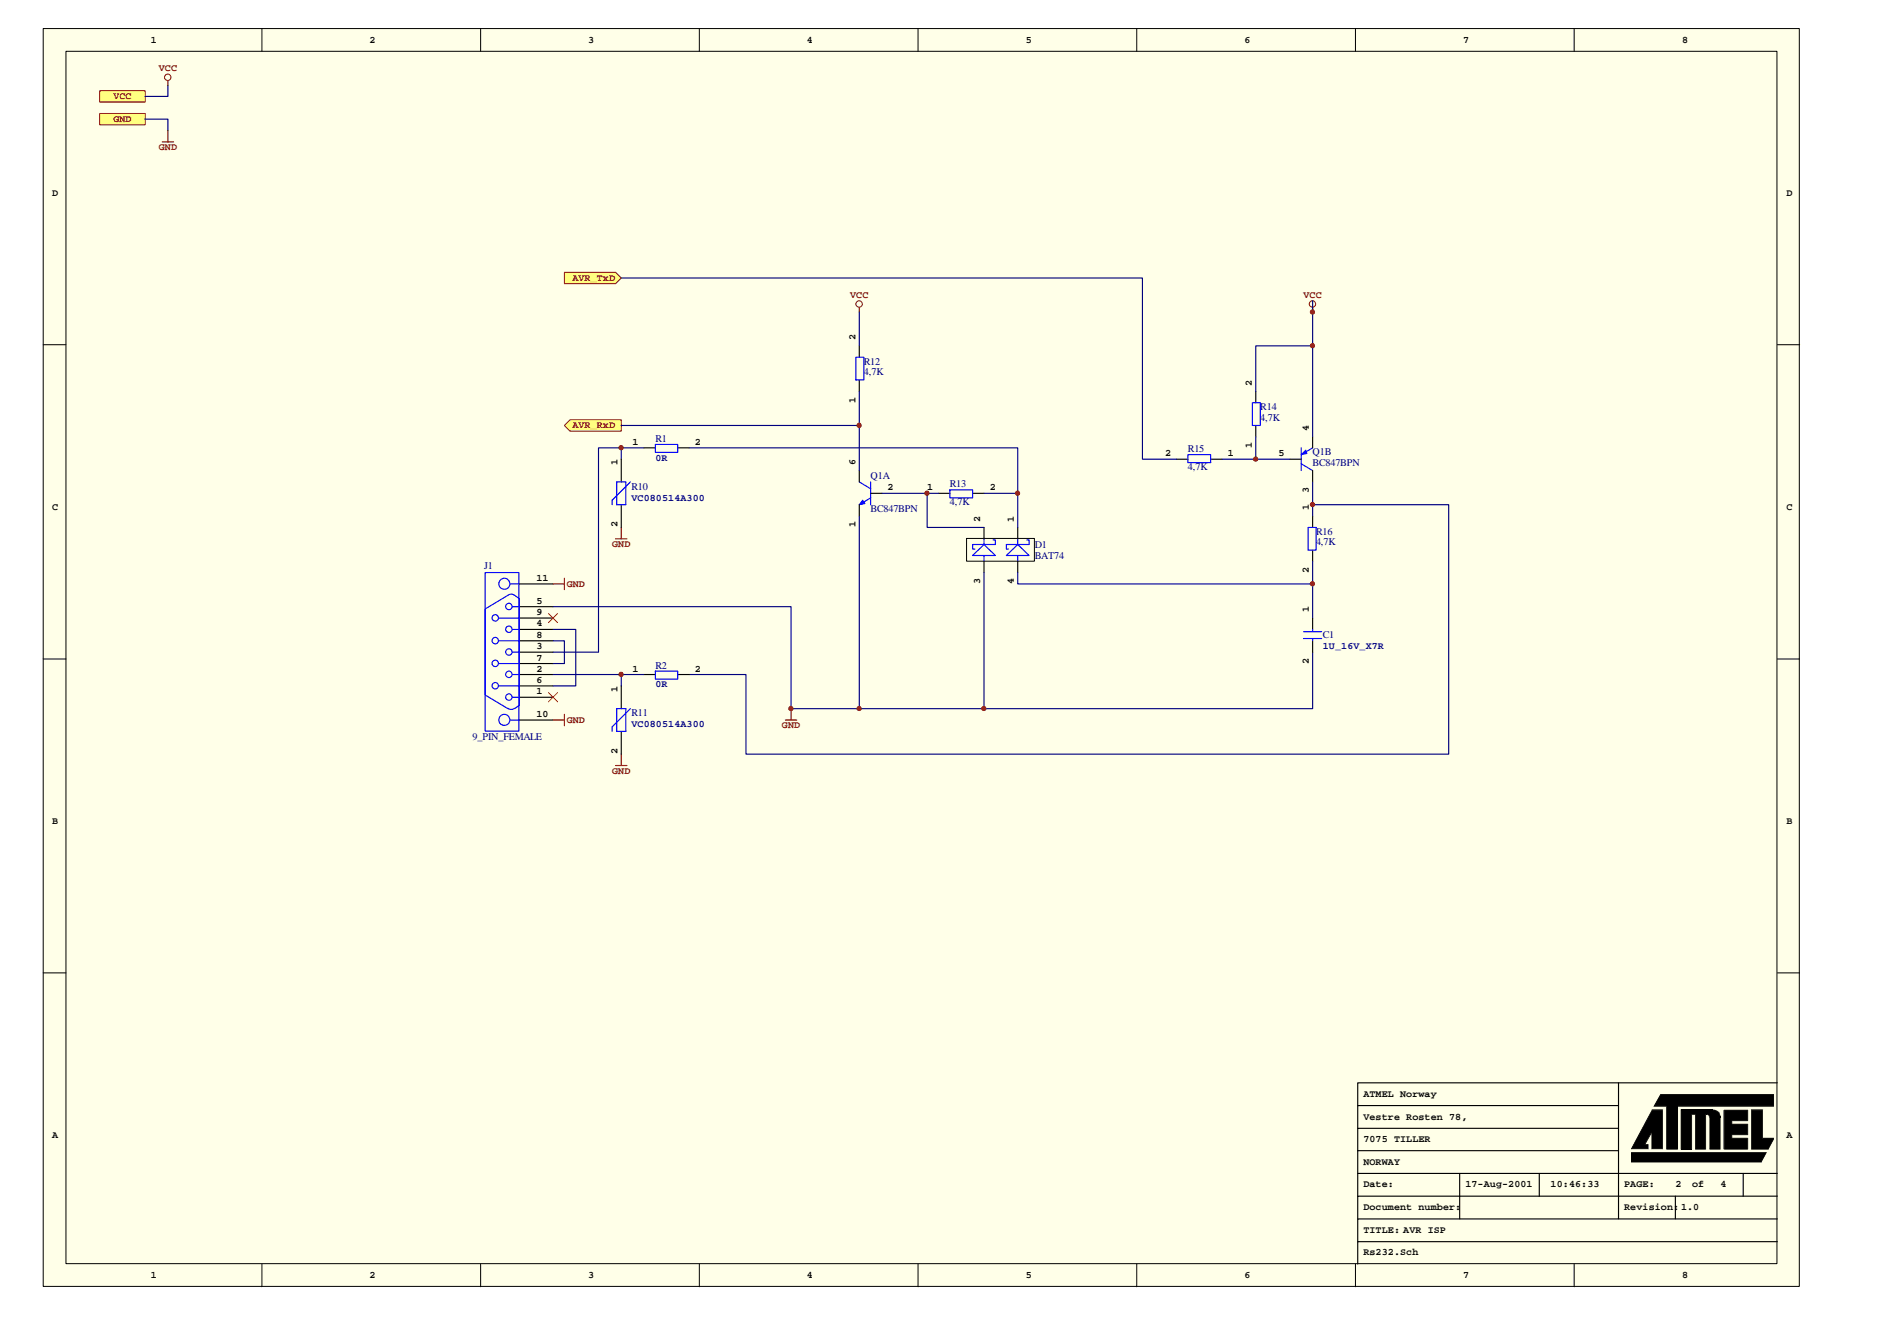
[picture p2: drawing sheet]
<svg xmlns="http://www.w3.org/2000/svg" width="420mm" height="297mm" viewBox="0 0 420 297" stroke-linecap="round" stroke-linejoin="round" font-family="sans-serif">
<path d="M9.7 6.4h392.2v280.9h-392.2z" fill="#ffffe8"/>
<g fill="none" stroke="#000" stroke-width=".22">
<path d="M9.7 6.4h392.2v280.9h-392.2zM14.7 11.5h382.2v270.7h-382.2zM58.5 6.4v5.1M107.4 6.4v5.1M156.2 6.4v5.1M205.1 6.4v5.1M253.9 6.4v5.1M302.8 6.4v5.1M351.6 6.4v5.1M9.7 77h5M397 77h5M215.9 120.3h15.2v5h-15.2z"/>
<path d="M9.7 147.2h5M397 147.2h5M9.7 217.3h5M397 217.3h5M375.5 256.7h2.4M58.5 282.3v5.1M107.4 282.3v5.1M156.2 282.3v5.1M205.1 282.3v5.1M253.9 282.3v5.1M302.8 282.3v5.1M351.6 282.3v5.1"/>
</g>
<g fill="none" stroke="#000" stroke-width=".25">
<path d="M191.9 77.2v2.6M191.9 84.9v2.5M280.5 87.4v2.5M280.5 95v2.6M293.2 97.6v2.4M191.9 105.1v2.5M191.9 112.7v2.6M194.5 110.2h2.5M209.6 110.2h2.6M217.3 110.2h2.5M219.8 117.8v2.5M227.3 117.8v2.5"/>
<path d="M262.8 102.6h2.5M270.4 102.6h2.6M288.1 102.6h2.6M293.2 105.1v2.5M293.2 115.3v2.5M116 138h7.5M116 135.5h7.5M116 130.4h7.5M219.8 125.3v2.6M227.3 125.3v2.6M293.2 122.9v2.4M116 155.7h7.5"/>
<path d="M116 153.2h7.5M116 150.7h7.5M116 148.2h7.5M116 145.7h7.5M116 143.1h7.5M116 140.6h7.5M116 160.8h7.5M303.3 257v5.1M303.3 257h58.2M361.5 252h-58.2v5M361.5 246.9h-58.2v5.1M361.5 241.8h-58.2v5.1"/>
<path d="M375.5 247.9h6.9M397 241.8h-35.5v30.4M326.1 262.1v10.1M343.8 262.1v5.1M374.2 267.2v5M389.4 262.1v5.1M397 277.3h-93.7v5M397 272.2h-93.7v5.1M397 262.1h-93.7v5.1M397 267.2h-93.7v5"/>
</g>
<g fill="#000">
<path d="M364.3 257.4h30.2l-1.1 2.1h-29.1z" fill-rule="evenodd"/>
<path d="M369.1 247.9h2.2v8.7h-2.3v-3.8l-1.6 2.8h.7v1h-3.7z" fill-rule="evenodd"/>
<path d="M371 244.4h25.2v2.6h-21.5v9.7h-2.4v-9.7h-2.8z" fill-rule="evenodd"/>
<path d="M375.5 247.9h7.6l.9 .6 .2 .7v7.5h-2.3v-7.1a.76 .76 0 0 0-.9-.7v7.8h-2.3v-7.8h-.8v7.8h-2.4z" fill-rule="evenodd"/>
<path d="M385 247.9h.2l-.1 8.8h-.1z" fill-rule="evenodd"/>
<path d="M385 247.9l5.4-.1v.2z" fill-rule="evenodd"/>
<path d="M386.8 254.1h3.6v.2h-3.6z" fill-rule="evenodd"/>
<path d="M386.8 251h3.6v.1h-3.6z" fill-rule="evenodd"/>
<path d="M386.8 253.4h.1v.8h-.1z" fill-rule="evenodd"/>
<path d="M386.8 250.3h.1v.8h-.1z" fill-rule="evenodd"/>
<path d="M385.1 256.6l5.4 .1h-5.4z" fill-rule="evenodd"/>
<path d="M386.8 253.4h3.7l-3.7 .1z" fill-rule="evenodd"/>
<path d="M386.8 250.2l3.7 .1-3.7 .1z" fill-rule="evenodd"/>
<path d="M385.1 247.9h5.3v2.4h-3.6v.8h3.6v2.3h-3.6v.8h3.6v2.5h-5.3z" fill-rule="evenodd"/>
<path d="M390.4 254.1l.1 2.6h-.2z" fill-rule="evenodd"/>
<path d="M390.4 251l.1 2.4h-.2z" fill-rule="evenodd"/>
<path d="M390.4 247.8l.1 2.5h-.2z" fill-rule="evenodd"/>
<path d="M391.2 247.9h2.5v6.4h2.5l-1.2 2.4h-3.8z" fill-rule="evenodd"/>
</g>
<g fill="#000">
<path d="M364.3 257.4h.1l-.1 2.2zM369 247.8l.1 .1-4.6 8.8-.1-.2-.1 .2h.1l-.1-.1zM364.3 257.3h30.2v.2h-30.2zM367.4 255.6h.7v.1h-.8h.2zM364.4 256.5h3.7l-.1 .1 .2 .1h-3.8zM368 255.6l.1 .1 .1-.1v1h-.2zM368.9 252.8h.2l-.1 3.9zM369.1 252.4v.4h-.2h.2l-1.6 2.9-.2-.1 1.6-2.8h.2h-.2zM369 247.8h2.3v.2h-2.2zM369.5 246.9h2.8v.3h-2.8l-.1-.2 .1 .2h-.2l.1-.2 .2 .1zM370.9 244.3l.2 .2-1.5 2.6-.2-.1zM369 256.5h2.3v.1l.1 .1h-2.4z"/>
<path d="M371.3 247.8l.1 8.8h-.1zM372.2 256.7l2.5-.1v.1zM372.2 247l.1 .2 .1-.3v9.8h-.2zM374.6 247h.2v9.7l-.1-.1-.1 .1zM374.6 246.9h21.6v.3h-21.5l.1-.2zM375.5 256.6l-.1 .1h.2zM375.4 247.8l.1 .2 .1-.1v8.8h-.2zM377.8 248.9h.2v7.8l-.1-.1-.1 .1zM377.8 248.8h.9v.1h-.8h.1zM378.7 256.6h2.3v.1h-2.4h.2zM378.7 248.8l.1 7.9h-.2zM380.9 248.9h.2v7.8l-.1-.1-.1 .1z"/>
<path d="M381.1 248.8l.1 .1zM381.1 248.8v.1zM380.9 248.7l.2 .2zM381.2 248.8l.1 .1zM381.3 248.8h.1l-.1 .1zM381.3 248.8v.1zM381.4 248.8v.2zM381.5 248.9l-.1 .1zM381.6 248.9l.1 .2h-.2zM381.6 248.9l-.1 .2zM381.8 249.1l.1 .2-.1 .1zM381.8 249l-.1 .3z"/>
<path d="M381.7 248.9l.1 .2-.1 .1zM381.8 249.5h.2zM381.8 249.5l.1-.1 .1 .1zM381.8 249.4l.1-.1zM381.9 256.6h2.3v.1h-2.4h.2zM381.8 249.6l.2-.1v7.2h-.2zM382.4 247.8h.2l-.1 .2zM382.6 247.8h.2l-.1 .2h-.2zM382.8 247.8h.1v.2h-.2zM382.9 247.8h.2l-.1 .3-.1-.1zM383 248l.3-.1v.2zM383.3 247.9l.2 .1-.1 .2-.2-.1z"/>
<path d="M383.5 248l.1 .1-.1 .2-.1-.1zM383.6 248.1l.2 .1-.2 .2zM383.8 248.2l.1 .2h-.2zM383.7 248.4h.3l-.1 .2zM384 248.4l.1 .2-.1 .1zM384 248.7l.1-.1-.1 .3zM384.1 248.8l.1 .1-.2 .1zM384.1 249.6h.2v7.1l-.1-.1-.1 .1zM384 249l.2-.1 .1 .2-.2 .1zM384.1 249.2l.2-.1v.3h-.2zM384.1 249.4h.2v.2h-.2zM391.2 247.9h.1l-.1 8.8z"/>
<path d="M391.2 247.8v.1v-.1h2.5v.2h-2.5zM364.3 259.4h29.1v.2h-29.1zM393.7 254.1h2.5v.3h-2.6l.2-.1zM393.7 247.8l.1 6.5h-.2zM394.5 257.3v.2v-.2l.1 .1-.1-.1 .1 .1-1.2 2.2-.1-.2zM391.2 256.6l3.9 .1h-3.9zM396.2 254.1l.1 .2-.1-.2 .1 .2-1.2 2.4-.2-.1 1.3-2.4v.2zM396.2 244.4h.1v2.8l-.1-.3v.1zM371 244.3l25.3 .1-25.3 .1z"/>
</g>
<g fill="none" stroke="#00f" stroke-width=".25">
<path d="M191.2 79.8h1.8v5.1h-1.8zM279.7 89.9h1.8v5.1h-1.8zM191.9 107.6l2.6 1.6M194.5 107.6v5.1M194.5 111.2l-2.6 1.5M212.2 109.4h5.1v1.8h-5.1zM265.3 101.5h5.1v1.8h-5.1zM290.7 100v5.1M290.7 103.6l2.5 1.5M292.2 117.8h1.8v5.1h-1.8zM293.2 100l-2.5 1.5M108.4 127.9h7.5v35.4h-7.5z"/>
<path d="M111.4 138h4.6M114 130.4h2M114.5 135.5h1.5M114.9 133l-.4-.3-.8 .1-5.3 3.2v19.2l5.1 3.1M115 133l1 .7v23.8l-1 .8M217.3 124.1l2.5-2.5 2.5 2.5zM219.8 120.3v1.3M219.8 124.1v1.2M221.8 120.6h.5v1h-5v1h.5M224.8 124.1l2.5-2.5 2.6 2.5zM227.3 120.3v1.3M227.3 124.1v1.2"/>
<path d="M229.4 120.6h.5v1h-5.1v1h.5M111.4 143.1h4.6M111.4 148.2h4.6M111.4 153.2h4.6M113.5 158.2l.7 .2 .7-.2M114.5 140.6h1.5M114.5 145.7h1.5M114.5 150.7h1.5M114.5 155.7h1.5M114 160.8h2"/>
<circle cx="110.6" cy="138" r=".71"/>
<circle cx="112.6" cy="130.4" r="1.23"/>
<circle cx="113.7" cy="135.5" r=".71"/>
<circle cx="110.6" cy="143.1" r=".71"/>
<circle cx="110.6" cy="153.2" r=".71"/>
<circle cx="110.6" cy="148.2" r=".71"/>
<circle cx="113.7" cy="155.7" r=".71"/>
<circle cx="113.7" cy="140.5" r=".71"/>
<circle cx="113.7" cy="150.6" r=".71"/>
<circle cx="113.7" cy="145.6" r=".71"/>
<circle cx="112.6" cy="160.8" r="1.23"/>
</g>
<g fill="#00f" stroke="#00f" stroke-width=".22">
<path d="M192.7 111.7l.5 .8-1.3 .2z" fill-rule="evenodd"/>
<path d="M291.7 100.5l.2 .8-1.2 .2z" fill-rule="evenodd"/>
</g>
<path d="M138.8 62.1h116.4v40.5h7.6M280.5 97.6v5M123.5 143.1h2.6v5.1h-2.6M123.5 140.6h5.1v12.6h-5.1" fill="none" stroke="#000080" stroke-width=".25"/>
<path d="M122.5 137l2 2.1M124.5 137l-2 2.1M122.5 154.7l2 2M124.5 154.7l-2 2" fill="none" stroke="#f00" stroke-width=".22"/>
<path d="M126.1 60.8h11.4l1.3 1.3-1.3 1.3h-11.4z" fill-rule="evenodd" fill="#ffff80" stroke="#800000" stroke-width=".22"/>
<path d="M191.9 87.4v17.7" fill="none" stroke="#000080" stroke-width=".25"/>
<path d="M126.1 95l1.2-1.2h11.5v2.5h-11.5z" fill-rule="evenodd" fill="#ffff80" stroke="#800000" stroke-width=".22"/>
<path d="M191.9 69.7v7.5M293.2 77.2h-12.7v10.2M191.9 115.3v43M197 110.2h12.6M207.1 110.2v7.6h12.7M219.8 110.2h7.5v7.6M293.2 112.7h30.4v55.7h-157v-17.7h-12.7M123.5 135.5h53.2v22.8h116.5v-12.6M219.8 127.9v30.4M227.3 127.9v2.5h65.9M293.2 125.3v12.7" fill="none" stroke="#000080" stroke-width=".25"/>
<g fill="none" stroke="#800000" stroke-width=".22">
<circle cx="191.9" cy="67.9" r=".71"/>
<circle cx="293.2" cy="67.9" r=".71"/>
</g>
<path d="M191.9 68.7v1M293.2 68.7v1M176.7 158.3v2.5M175.4 160.8h2.6" fill="none" stroke="#800000" stroke-width=".25"/>
<g fill="#ffff80" stroke="#800000" stroke-width=".22">
<path d="M22.3 20.3h10.1v2.5h-10.1z" fill-rule="evenodd"/>
<path d="M22.3 25.3h10.1v2.6h-10.1z" fill-rule="evenodd"/>
</g>
<path d="M37.5 19.1v2.4h-5.1M32.4 26.6h5.1v2.6M293.2 67.2v30.4M138.8 95h53.1M138.8 100v2.6M143.8 100h-10.1v45.7h-10.2M153.9 100h73.4v10.2M273 102.6h15.1M293.2 107.6v7.7M123.5 150.7h20.3M138.8 150.7v2.5" fill="none" stroke="#000080" stroke-width=".25"/>
<circle cx="37.5" cy="17.3" r=".71" fill="none" stroke="#800000" stroke-width=".22"/>
<path d="M37.5 18.1v1M36.2 31.7h2.6M37.5 29.2v2.5M138.8 117.8v2.5M123.5 130.4h2.6M126.1 129.1v2.6M137.5 120.3h2.5M126.1 159.5v2.6M123.5 160.8h2.6M137.5 171h2.5M138.8 168.4v2.6" fill="none" stroke="#800000" stroke-width=".25"/>
<g fill="#800000" stroke="#800000" stroke-width=".22">
<circle cx="191.9" cy="95" r=".47"/>
<circle cx="207.1" cy="110.1" r=".47"/>
<circle cx="293.2" cy="130.4" r=".47"/>
<circle cx="227.3" cy="110.1" r=".47"/>
<circle cx="138.7" cy="100" r=".47"/>
<circle cx="176.7" cy="158.2" r=".47"/>
<circle cx="219.8" cy="158.2" r=".47"/>
<circle cx="191.9" cy="158.2" r=".47"/>
<circle cx="293.2" cy="112.7" r=".47"/>
<circle cx="293.2" cy="77.2" r=".47"/>
<circle cx="293.2" cy="69.7" r=".47"/>
<circle cx="280.5" cy="102.5" r=".47"/>
<circle cx="138.7" cy="150.6" r=".47"/>
</g>
<path d="M138.8 102.6v5M138.8 112.7v5.1M143.8 100h2.6M151.4 100h2.5M293.2 138v2.6M138.8 153.2v5.1M143.8 150.7h2.6M151.4 150.7h2.5M293.2 143.1v2.6M138.8 163.4v5" fill="none" stroke="#000" stroke-width=".25"/>
<path d="M146.4 99.3h5v1.7h-5zM137.8 107.6h2v5.1h-2zM140.8 107.6l-4.1 4.1v1M137.8 158.3h2v5.1h-2zM140.8 158.3l-4.1 4v1.1M146.4 149.9h5v1.8h-5zM291.2 142.6h4M291.2 141.1h4M293.2 140.6v.5M293.2 142.6v.5" fill="none" stroke="#00f" stroke-width=".25"/>
<g font-size="2.3" fill="#000080">
<text x="193" y="81.5">R12</text>
<text x="193" y="83.8">4,7K</text>
<text x="281.5" y="91.6">R14</text>
<text x="281.5" y="93.9">4,7K</text>
<text x="146.4" y="98.7">R1</text>
<text x="265.3" y="101">R15</text>
<text x="293.2" y="101.7">Q1B</text>
<text x="194.5" y="107">Q1A</text>
<text x="265.3" y="105">4,7K</text>
<text x="293.2" y="104">BC847BPN</text>
<text x="141.1" y="109.3">R10</text>
<text x="212.2" y="108.8">R13</text>
<text x="212.2" y="112.9">4,7K</text>
<text x="194.5" y="114.4">BC847BPN</text>
<text x="294" y="119.5">R16</text>
<text x="231.1" y="122.3">D1</text>
<text x="231.1" y="124.8">BAT74</text>
<text x="294" y="121.8">4,7K</text>
<text x="108.1" y="127">J1</text>
<text x="295.5" y="142.5">C1</text>
<text x="146.4" y="149.4">R2</text>
<text x="141.1" y="160">R11</text>
<text x="105.6" y="165.3">9_PIN_FEMALE</text>
</g>
<g font-size="2.2">
<text x="33.7" y="9.5">1</text>
<text x="82.5" y="9.5">2</text>
<text x="131.4" y="9.5">3</text>
<text x="180.3" y="9.5">4</text>
<text x="229.1" y="9.5">5</text>
<text x="278" y="9.5">6</text>
<text x="326.8" y="9.5">7</text>
<text x="375.8" y="9.5">8</text>
<text x="11.7" y="43.7">D</text>
<text x="399" y="43.7">D</text>
<text x="191.1" y="76" transform="rotate(-90 191.1 76)">2</text>
<text x="191.1" y="89.9" transform="rotate(-90 191.1 89.9)">1</text>
<text x="279.7" y="86.1" transform="rotate(-90 279.7 86.1)">2</text>
<text x="141.3" y="99.4">1</text>
<text x="155.2" y="99.4">2</text>
<text x="260.3" y="101.9">2</text>
<text x="274.2" y="101.9">1</text>
<text x="279.7" y="100" transform="rotate(-90 279.7 100)">1</text>
<text x="285.6" y="101.9">5</text>
<text x="292.4" y="96.3" transform="rotate(-90 292.4 96.3)">4</text>
<text x="137.9" y="103.8" transform="rotate(-90 137.9 103.8)">1</text>
<text x="191.1" y="103.8" transform="rotate(-90 191.1 103.8)">6</text>
<text x="11.7" y="113.8">C</text>
<text x="198.2" y="109.5">2</text>
<text x="207.1" y="109.5">1</text>
<text x="221.1" y="109.5">2</text>
<text x="292.4" y="114" transform="rotate(-90 292.4 114)">1</text>
<text x="292.4" y="110.2" transform="rotate(-90 292.4 110.2)">3</text>
<text x="399" y="113.8">C</text>
<text x="137.9" y="117.8" transform="rotate(-90 137.9 117.8)">2</text>
<text x="191.1" y="117.8" transform="rotate(-90 191.1 117.8)">1</text>
<text x="218.9" y="116.5" transform="rotate(-90 218.9 116.5)">2</text>
<text x="226.5" y="116.5" transform="rotate(-90 226.5 116.5)">1</text>
<text x="119.8" y="129.7">11</text>
<text x="218.9" y="130.4" transform="rotate(-90 218.9 130.4)">3</text>
<text x="226.5" y="130.4" transform="rotate(-90 226.5 130.4)">4</text>
<text x="292.4" y="127.9" transform="rotate(-90 292.4 127.9)">2</text>
<text x="119.8" y="137.4">9</text>
<text x="119.8" y="134.8">5</text>
<text x="292.4" y="136.8" transform="rotate(-90 292.4 136.8)">1</text>
<text x="119.8" y="142.4">8</text>
<text x="119.8" y="139.9">4</text>
<text x="119.8" y="147.5">7</text>
<text x="119.8" y="145">3</text>
<text x="292.4" y="148.2" transform="rotate(-90 292.4 148.2)">2</text>
<text x="119.8" y="155.1">1</text>
<text x="119.8" y="152.5">6</text>
<text x="119.8" y="150.1">2</text>
<text x="137.9" y="154.5" transform="rotate(-90 137.9 154.5)">1</text>
<text x="141.3" y="150.1">1</text>
<text x="155.2" y="150.1">2</text>
<text x="119.8" y="160.1">10</text>
<text x="137.9" y="168.4" transform="rotate(-90 137.9 168.4)">2</text>
<text x="11.7" y="183.9">B</text>
<text x="399" y="183.9">B</text>
<text x="304.5" y="245">ATMEL Norway</text>
<text x="304.5" y="250">Vestre Rosten 78,</text>
<text x="11.7" y="254.1">A</text>
<text x="304.5" y="255">7075 TILLER</text>
<text x="399" y="254.1">A</text>
<text x="304.5" y="260.1">NORWAY</text>
<text x="304.5" y="265.2">Date:</text>
<text x="327.3" y="265.2">17-Aug-2001</text>
<text x="346.4" y="265.2">10:46:33</text>
<text x="362.8" y="265.2">PAGE:</text>
<text x="374.2" y="265.2">2</text>
<text x="378" y="265.2">of</text>
<text x="384.3" y="265.2">4</text>
<text x="304.5" y="275.4">TITLE: AVR ISP</text>
<text x="304.5" y="270.3">Document number:</text>
<text x="362.8" y="270.3">Revision: 1.0</text>
<text x="304.5" y="280.4">Rs232.Sch</text>
<text x="33.7" y="285.4">1</text>
<text x="82.5" y="285.4">2</text>
<text x="131.4" y="285.4">3</text>
<text x="180.3" y="285.4">4</text>
<text x="229.1" y="285.4">5</text>
<text x="278" y="285.4">6</text>
<text x="326.8" y="285.4">7</text>
<text x="375.8" y="285.4">8</text>
</g>
<g font-size="2.2" fill="#800000">
<text x="35.5" y="15.9">VCC</text>
<text x="25.3" y="22.1">VCC</text>
<text x="25.3" y="27.2">GND</text>
<text x="35.5" y="33.6">GND</text>
<text x="127.8" y="62.7">AVR_TxD</text>
<text x="189.9" y="66.5">VCC</text>
<text x="291.2" y="66.5">VCC</text>
<text x="127.8" y="95.6">AVR_RxD</text>
<text x="136.7" y="122.2">GND</text>
<text x="126.6" y="131">GND</text>
<text x="126.6" y="161.4">GND</text>
<text x="174.7" y="162.7">GND</text>
<text x="136.7" y="172.8">GND</text>
</g>
<g font-size="2.2" fill="#000080">
<text x="146.4" y="102.9">0R</text>
<text x="141.1" y="111.8">VC080514A300</text>
<text x="295.5" y="145">1U_16V_X7R</text>
<text x="146.4" y="153.5">0R</text>
<text x="141.1" y="162.4">VC080514A300</text>
</g>
</svg>
